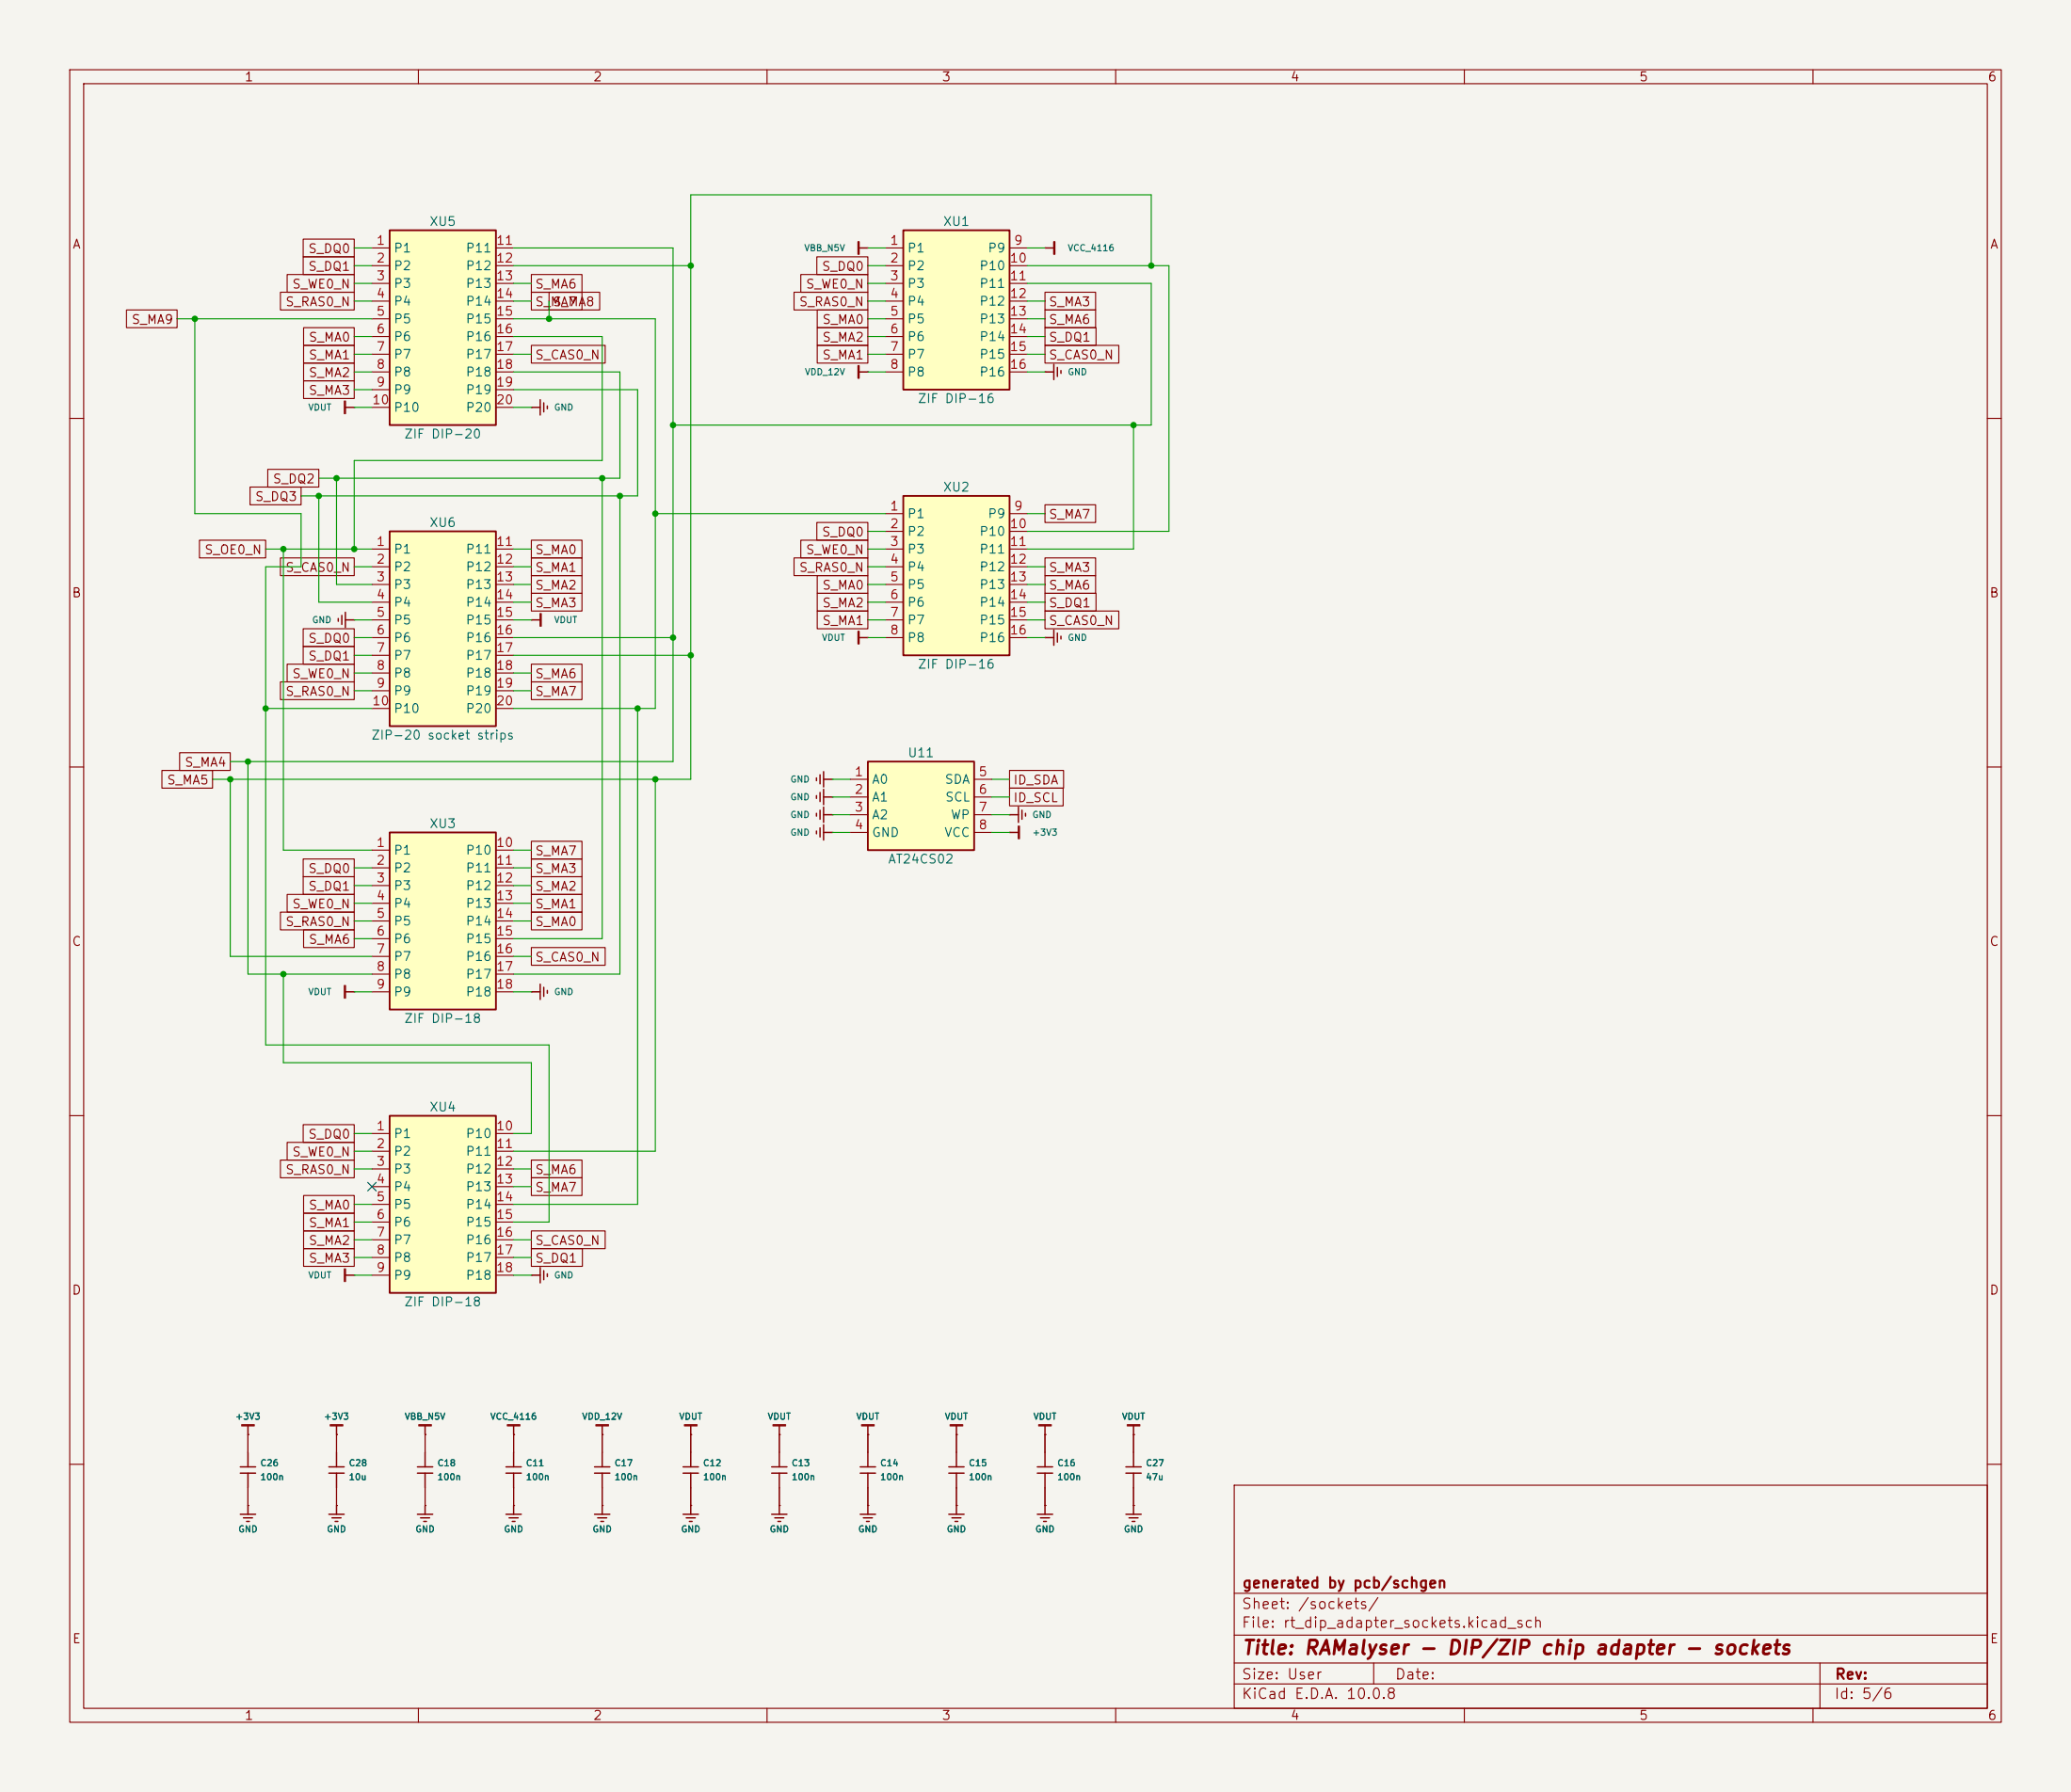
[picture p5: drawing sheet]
<svg xmlns="http://www.w3.org/2000/svg" width="297mm" height="257mm" viewBox="0 0 297 257" stroke-linecap="round" stroke-linejoin="round" font-family="sans-serif">
<path d="M0 0h297v257h-297z" fill="#f5f4ef" stroke="#f5f4ef" stroke-width=".14"/>
<g fill="none" stroke="#840000" stroke-width=".15">
<path d="M10 10h277v237h-277zM12 12h273v233h-273zM60 10v2M110 10v2M160 10v2M210 10v2M260 10v2M10 60h2M285 60h2M10 110h2M119.4 111.8h.1M285 110h2"/>
<path d="M10 160h2M285 160h2M50.8 182.9h.1M10 210h2M177 213h108v32h-108zM285 210h2M177 238.5h108M177 234.5h108M177 228.5h108M197 238.5v3M261 238.5v6.5M60 245v2"/>
<path d="M110 245v2M160 245v2M177 241.5h108M210 245v2M260 245v2"/>
</g>
<path d="M117.1 111.6v.4M117.6 111.1v1.3M118.1 110.7v2.2M118.1 111.8h1.3M49.4 182v1.8M49.5 182v1.8M49.5 182.9h1.3" fill="none" stroke="#840000" stroke-width=".2"/>
<path d="M124.5 109.2h15.2v12.7h-15.2z" fill="#ffffc2"/>
<path d="M124.5 109.2h15.2v12.7h-15.2z" fill="none" stroke="#840000" stroke-width=".25"/>
<path d="M124.5 91.4h.1M119.4 116.8h.1M119.4 119.4h.1M119.4 114.3h.1M121.9 111.8h2.6M121.9 114.3h2.6M121.9 116.8h2.6M121.9 119.4h2.6M139.7 111.8h2.5M139.7 114.3h2.5M139.7 116.8h2.5M139.7 119.4h2.5" fill="none" stroke="#840000" stroke-width=".15"/>
<g fill="none" stroke="#840000" stroke-width=".2">
<path d="M123.1 90.5v1.8M123.2 90.5v1.8M123.2 91.4h1.3M117.1 114.1v.4M117.1 116.6v.4M117.1 119.2v.4M117.6 113.7v1.3M117.6 116.2v1.3M117.6 118.7v1.3M118.1 113.2v2.2M118.1 115.7v2.2M118.1 118.3v2.2"/>
<path d="M118.1 116.8h1.3M118.1 119.4h1.3M118.1 114.3h1.3"/>
</g>
<path d="M129.5 71.1h15.3v22.9h-15.3z" fill="#ffffc2"/>
<path d="M129.5 71.1h15.3v22.9h-15.3z" fill="none" stroke="#840000" stroke-width=".25"/>
<g fill="none" stroke="#840000" stroke-width=".15">
<path d="M127 73.7h2.5M127 76.2h2.5M127 78.7h2.5M144.8 73.7h2.5M144.8 76.2h2.5M144.8 78.7h2.5M127 81.3h2.5M127 83.8h2.5M127 86.4h2.5M127 88.9h2.5M127 91.4h2.5M144.8 81.3h2.5"/>
<path d="M144.8 83.8h2.5M144.8 86.4h2.5M144.8 88.9h2.5M144.8 91.4h2.5M149.9 91.4h.1M144.8 116.8h.1M76.2 182.9h.1M35.6 215.9h.1M35.6 205.7h.1M48.3 215.9h.1M48.3 205.7h.1M48.3 205.7v2.6"/>
<path d="M48.3 213.4v2.5M61 215.9h.1M61 205.7h.1M61 205.7v2.6M61 213.4v2.5M73.7 215.9h.1M73.7 205.7h.1M73.7 205.7v2.6M73.7 213.4v2.5"/>
</g>
<g fill="none" stroke="#840000" stroke-width=".2">
<path d="M149.9 91.4h1.2M151.1 90.3v2.2M151.6 90.8v1.3M152.1 91.2v.4M144.8 116.8h1.2M146 115.7v2.2M146.6 116.2v1.3M147.1 116.6v.4M76.2 182.9h1.3M77.5 181.8v2.2M78 182.2v1.3M78.5 182.7v.4"/>
<path d="M34.5 217.2h2.2M34.7 204.3h1.8M34.7 204.5h1.8M34.9 217.7h1.3M35.4 218.2h.4M35.6 204.5v1.2M35.6 215.9v1.3M47.2 210.4h2.2M47.2 211.3h2.2M47.2 217.2h2.2M47.4 204.3h1.8M47.4 204.5h1.8"/>
<path d="M47.6 217.7h1.3M48.1 218.2h.4M48.3 204.5v1.2M48.3 208.3v2.1M48.3 211.3v2.1M48.3 215.9v1.3M59.9 210.4h2.2M59.9 211.3h2.2M59.9 217.2h2.2M60.1 204.3h1.8M60.1 204.5h1.8M60.3 217.7h1.3"/>
<path d="M60.8 218.2h.4M61 204.5v1.2M61 208.3v2.1M61 211.3v2.1M61 215.9v1.3M72.6 210.4h2.2M72.6 211.3h2.2M72.6 217.2h2.2M72.8 204.3h1.8M72.8 204.5h1.8M73 217.7h1.3M73.5 218.2h.4"/>
<path d="M73.7 204.5v1.2M73.7 208.3v2.1M73.7 211.3v2.1M73.7 215.9v1.3"/>
</g>
<path d="M55.9 160h15.2v25.4h-15.2z" fill="#ffffc2"/>
<path d="M55.9 160h15.2v25.4h-15.2z" fill="none" stroke="#840000" stroke-width=".25"/>
<g fill="none" stroke="#840000" stroke-width=".15">
<path d="M76.2 58.4h.1M53.3 162.6h2.6M53.3 165.1h2.6M53.3 167.6h2.6M53.3 170.2h2.6M53.3 172.7h2.6M53.3 175.3h2.6M53.3 177.8h2.6M71.1 162.6h2.6M71.1 165.1h2.6M71.1 167.6h2.6M71.1 170.2h2.6"/>
<path d="M71.1 172.7h2.6M71.1 175.3h2.6M71.1 177.8h2.6M53.3 180.3h2.6M53.3 182.9h2.6M71.1 180.3h2.6M71.1 182.9h2.6"/>
</g>
<path d="M76.2 58.4h1.3M77.5 57.3v2.2M78 57.8v1.3M78.5 58.2v.4" fill="none" stroke="#840000" stroke-width=".2"/>
<path d="M55.9 33h15.2v28h-15.2z" fill="#ffffc2"/>
<path d="M55.9 33h15.2v28h-15.2z" fill="none" stroke="#840000" stroke-width=".25"/>
<g fill="none" stroke="#840000" stroke-width=".15">
<path d="M53.3 35.6h2.6M53.3 38.1h2.6M71.1 35.6h2.6M71.1 38.1h2.6M124.5 35.6h.1M53.3 40.6h2.6M53.3 43.2h2.6M53.3 45.7h2.6M53.3 48.3h2.6M53.3 50.8h2.6M53.3 53.3h2.6M53.3 55.9h2.6"/>
<path d="M53.3 58.4h2.6M71.1 40.6h2.6M71.1 43.2h2.6M71.1 45.7h2.6M71.1 48.3h2.6M71.1 50.8h2.6M71.1 53.3h2.6M71.1 55.9h2.6M71.1 58.4h2.6M124.5 53.3h.1M149.9 53.3h.1"/>
</g>
<path d="M123.1 34.7v1.8M123.2 34.7v1.8M123.2 35.6h1.3M123.1 52.4v1.8M123.2 52.4v1.8M123.2 53.3h1.3M149.9 53.3h1.2M151.1 52.2v2.2M151.6 52.7v1.3M152.1 53.1v.4" fill="none" stroke="#840000" stroke-width=".2"/>
<path d="M129.5 33h15.3v22.9h-15.3z" fill="#ffffc2"/>
<path d="M129.5 33h15.3v22.9h-15.3z" fill="none" stroke="#840000" stroke-width=".25"/>
<g fill="none" stroke="#840000" stroke-width=".15">
<path d="M127 35.6h2.5M127 38.1h2.5M144.8 35.6h2.5M144.8 38.1h2.5M149.9 35.6h.1M127 40.6h2.5M127 43.2h2.5M127 45.7h2.5M127 48.3h2.5M127 50.8h2.5M127 53.3h2.5M144.8 40.6h2.5"/>
<path d="M144.8 43.2h2.5M144.8 45.7h2.5M144.8 48.3h2.5M144.8 50.8h2.5M144.8 53.3h2.5M50.8 88.9h.1M76.2 88.9h.1M35.6 205.7v2.6M35.6 213.4v2.5M86.4 205.7h.1M86.4 215.9h.1M86.4 205.7v2.6"/>
<path d="M86.4 213.4v2.5M99.1 215.9h.1M99.1 205.7h.1M99.1 205.7v2.6M99.1 213.4v2.5M111.8 215.9h.1M111.8 205.7h.1M111.8 205.7v2.6M111.8 213.4v2.5M124.5 215.9h.1M124.5 205.7h.1M124.5 205.7v2.6"/>
<path d="M124.5 213.4v2.5M137.2 215.9h.1M137.2 205.7h.1M137.2 205.7v2.6M137.2 213.4v2.5M149.9 215.9h.1M149.9 205.7h.1M149.9 205.7v2.6M149.9 213.4v2.5M162.6 215.9h.1M162.6 205.7h.1M162.6 205.7v2.6"/>
<path d="M162.6 213.4v2.5"/>
</g>
<g fill="none" stroke="#840000" stroke-width=".2">
<path d="M149.9 35.6h1.2M151.1 34.7v1.8M151.3 34.7v1.8M48.5 88.7v.4M49 88.3v1.3M49.5 88.9h1.3M49.5 87.8v2.2M76.2 88.9h1.3M77.5 88v1.8M77.6 88v1.8M34.5 210.4h2.2M34.5 211.3h2.2"/>
<path d="M35.6 208.3v2.1M35.6 211.3v2.1M85.3 210.4h2.2M85.3 211.3h2.2M85.3 217.2h2.2M85.5 204.3h1.8M85.5 204.5h1.8M85.7 217.7h1.3M86.2 218.2h.4M86.4 204.5v1.2M86.4 208.3v2.1M86.4 211.3v2.1"/>
<path d="M86.4 215.9v1.3M98 210.4h2.2M98 211.3h2.2M98 217.2h2.2M98.2 204.3h1.8M98.2 204.5h1.8M98.4 217.7h1.3M98.9 218.2h.4M99.1 204.5v1.2M99.1 208.3v2.1M99.1 211.3v2.1M99.1 215.9v1.3"/>
<path d="M110.7 210.4h2.2M110.7 211.3h2.2M110.7 217.2h2.2M110.9 204.3h1.8M110.9 204.5h1.8M111.1 217.7h1.3M111.6 218.2h.4M111.8 204.5v1.2M111.8 208.3v2.1M111.8 211.3v2.1M111.8 215.9v1.3M123.4 210.4h2.2"/>
<path d="M123.4 211.3h2.2M123.4 217.2h2.2M123.6 204.3h1.8M123.6 204.5h1.8M123.8 217.7h1.3M124.3 218.2h.4M124.5 204.5v1.2M124.5 208.3v2.1M124.5 211.3v2.1M124.5 215.9v1.3M136.1 210.4h2.2M136.1 211.3h2.2"/>
<path d="M136.1 217.2h2.2M136.3 204.3h1.8M136.3 204.5h1.8M136.5 217.7h1.3M137 218.2h.4M137.2 204.5v1.2M137.2 208.3v2.1M137.2 211.3v2.1M137.2 215.9v1.3M148.8 210.4h2.2M148.8 211.3h2.2M148.8 217.2h2.2"/>
<path d="M149 204.3h1.8M149 204.5h1.8M149.2 217.7h1.3M149.7 218.2h.4M149.9 204.5v1.2M149.9 208.3v2.1M149.9 211.3v2.1M149.9 215.9v1.3M161.5 210.4h2.2M161.5 211.3h2.2M161.5 217.2h2.2M161.7 204.3h1.8"/>
<path d="M161.7 204.5h1.8M161.9 217.7h1.3M162.4 218.2h.4M162.6 204.5v1.2M162.6 208.3v2.1M162.6 211.3v2.1M162.6 215.9v1.3"/>
</g>
<path d="M55.9 119.4h15.2v25.4h-15.2z" fill="#ffffc2"/>
<path d="M55.9 119.4h15.2v25.4h-15.2z" fill="none" stroke="#840000" stroke-width=".25"/>
<g fill="none" stroke="#840000" stroke-width=".15">
<path d="M53.3 121.9h2.6M53.3 124.5h2.6M53.3 127h2.6M53.3 129.5h2.6M53.3 132.1h2.6M53.3 134.6h2.6M53.3 137.2h2.6M53.3 139.7h2.6M71.1 121.9h2.6M71.1 124.5h2.6M71.1 127h2.6M71.1 129.5h2.6"/>
<path d="M71.1 132.1h2.6M71.1 134.6h2.6M71.1 137.2h2.6M71.1 139.7h2.6M50.8 142.2h.1M53.3 142.2h2.6M71.1 142.2h2.6M76.2 142.2h.1"/>
</g>
<path d="M49.4 141.3v1.8M49.5 142.2h1.3M49.5 141.3v1.8M76.2 142.2h1.3M77.5 141.1v2.2M78 141.6v1.3M78.5 142v.4" fill="none" stroke="#840000" stroke-width=".2"/>
<path d="M55.9 76.2h15.2v27.9h-15.2z" fill="#ffffc2"/>
<path d="M55.9 76.2h15.2v27.9h-15.2z" fill="none" stroke="#840000" stroke-width=".25"/>
<g fill="none" stroke="#840000" stroke-width=".15">
<path d="M41.2 39.4h9.6v2.5h-9.6zM43.5 34.3h7.3v2.5h-7.3zM43.5 36.8h7.3v2.6h-7.3zM76.2 39.4h7.3v2.5h-7.3zM114.8 39.4h9.7v2.5h-9.7zM117.1 36.8h7.4v2.6h-7.4zM18.1 44.5h7.3v2.5h-7.3zM40.2 41.9h10.6v2.6h-10.6zM43.5 49.5h7.3v2.6h-7.3zM43.5 47h7.3v2.5h-7.3zM43.5 52.1h7.3v2.5h-7.3zM43.5 54.6h7.3v2.6h-7.3z"/>
<path d="M50.8 58.4h.1M76.2 49.5h10.6v2.6h-10.6zM76.2 41.9h7.3v2.6h-7.3zM78.7 41.9h7.3v2.6h-7.3zM113.9 41.9h10.6v2.6h-10.6zM117.2 44.5h7.3v2.5h-7.3zM117.2 47h7.3v2.5h-7.3zM117.2 49.5h7.3v2.6h-7.3zM149.9 44.5h7.2v2.5h-7.2zM149.9 49.5h10.5v2.6h-10.5zM149.9 47h7.3v2.5h-7.3zM149.9 41.9h7.2v2.6h-7.2z"/>
<path d="M28.6 77.5h9.5v2.5h-9.5zM35.9 69.9h7.3v2.5h-7.3zM38.4 67.3h7.3v2.6h-7.3zM53.3 78.7h2.6M71.1 78.7h2.6M76.2 77.5h7.3v2.5h-7.3zM114.8 77.5h9.7v2.5h-9.7zM117.1 74.9h7.4v2.6h-7.4zM149.9 72.4h7.2v2.5h-7.2zM40.2 80h10.6v2.6h-10.6zM40.2 97.8h10.6v2.5h-10.6zM41.2 95.3h9.6v2.5h-9.6z"/>
<path d="M43.5 90.2h7.3v2.5h-7.3zM43.5 92.7h7.3v2.6h-7.3zM53.3 81.3h2.6M53.3 83.8h2.6M53.3 86.4h2.6M53.3 88.9h2.6M53.3 91.4h2.6M53.3 94h2.6M53.3 96.5h2.6M53.3 99.1h2.6M71.1 81.3h2.6M71.1 83.8h2.6"/>
<path d="M71.1 86.4h2.6M71.1 88.9h2.6M71.1 91.4h2.6M71.1 94h2.6M71.1 96.5h2.6M71.1 99.1h2.6M76.2 85.1h7.3v2.5h-7.3zM76.2 82.6h7.3v2.5h-7.3zM76.2 80h7.3v2.6h-7.3zM76.2 95.3h7.3v2.5h-7.3zM76.2 97.8h7.3v2.5h-7.3zM113.9 80h10.6v2.6h-10.6z"/>
<path d="M117.2 87.6h7.3v2.6h-7.3zM117.2 82.6h7.3v2.5h-7.3zM117.2 85.1h7.3v2.5h-7.3zM149.9 82.6h7.2v2.5h-7.2zM149.9 85.1h7.3v2.5h-7.3zM149.9 80h7.2v2.6h-7.2zM149.9 87.6h10.5v2.6h-10.5zM23.2 110.5h7.3v2.5h-7.3zM25.8 108h7.2v2.5h-7.2zM53.3 101.6h2.6M71.1 101.6h2.6M144.8 119.4h.1"/>
<path d="M144.8 113h7.7v2.6h-7.7zM144.8 110.5h7.7v2.5h-7.7zM40.2 130.8h10.6v2.6h-10.6zM41.2 128.3h9.6v2.5h-9.6zM43.5 125.7h7.3v2.6h-7.3zM43.5 123.2h7.3v2.5h-7.3zM43.5 133.4h7.3v2.5h-7.3zM76.2 123.2h7.3v2.5h-7.3zM76.2 135.9h10.6v2.5h-10.6zM76.2 130.8h7.3v2.6h-7.3zM76.2 128.3h7.3v2.5h-7.3zM76.2 125.7h7.3v2.6h-7.3z"/>
<path d="M76.2 120.7h7.3v2.5h-7.3zM40.2 166.4h10.6v2.5h-10.6zM41.2 163.8h9.6v2.6h-9.6zM43.5 161.3h7.3v2.5h-7.3zM43.5 174h7.3v2.5h-7.3zM43.5 176.5h7.3v2.6h-7.3zM43.5 179.1h7.3v2.5h-7.3zM43.5 171.5h7.3v2.5h-7.3zM76.2 168.9h7.3v2.6h-7.3zM76.2 179.1h7.3v2.5h-7.3zM76.2 176.5h10.6v2.6h-10.6zM76.2 166.4h7.3v2.5h-7.3z"/>
<path d="M35.6 205.7h.1M35.6 215.9h.1M35.6 205.7v2.6M35.6 213.4v2.5M48.3 205.7h.1M48.3 215.9h.1M48.3 205.7v2.6M48.3 213.4v2.5M61 205.7h.1M61 215.9h.1M61 205.7v2.6M61 213.4v2.5"/>
<path d="M73.7 205.7h.1M73.7 215.9h.1M73.7 205.7v2.6M73.7 213.4v2.5M86.4 215.9h.1M86.4 205.7h.1M86.4 205.7v2.6M86.4 213.4v2.5M99.1 205.7h.1M99.1 215.9h.1M99.1 205.7v2.6M99.1 213.4v2.5"/>
<path d="M111.8 205.7h.1M111.8 215.9h.1M111.8 205.7v2.6M111.8 213.4v2.5M124.5 205.7h.1M124.5 215.9h.1M124.5 205.7v2.6M124.5 213.4v2.5M137.2 205.7h.1M137.2 215.9h.1M137.2 205.7v2.6M137.2 213.4v2.5"/>
<path d="M149.9 205.7h.1M149.9 215.9h.1M149.9 205.7v2.6M149.9 213.4v2.5M162.6 205.7h.1M162.6 215.9h.1M162.6 205.7v2.6M162.6 213.4v2.5"/>
</g>
<path d="M49.4 57.5v1.8M49.5 57.5v1.8M49.5 58.4h1.3M144.8 119.4h1.2M146 118.5v1.8M146.2 118.5v1.8" fill="none" stroke="#840000" stroke-width=".2"/>
<g fill="none" stroke="#009600" stroke-width=".15">
<path d="M50.8 38.1h2.5M50.8 35.6h2.5M73.7 38.1h25.4M73.7 35.6h22.8v73.6h-63.5M124.5 38.1h2.5M124.5 35.6h2.5M147.3 38.1h20.3v38.1h-20.3M147.3 35.6h2.6M165.1 38.1v-10.2h-66v83.9h-68.6M25.4 45.7h27.9M27.9 45.7v28h15.3v7.6h-5.1v68.6h40.6v25.4h-5M50.8 48.3h2.5"/>
<path d="M50.8 40.6h2.5M50.8 50.8h2.5M50.8 53.3h2.5M50.8 43.2h2.5M50.8 55.9h2.5M50.8 58.4h2.5M73.7 48.3h12.7v17.7h-35.6v12.7M73.7 45.7h20.3v55.9h-20.3M73.7 40.6h2.5M73.7 50.8h2.5M73.7 53.3h15.2v15.3h-43.2M73.7 55.9h17.7v15.2h-48.2"/>
<path d="M73.7 43.2h2.5M73.7 58.4h2.5M78.7 43.2v2.5M124.5 48.3h2.5M124.5 45.7h2.5M124.5 40.6h2.5M124.5 50.8h2.5M124.5 53.3h2.5M124.5 43.2h2.5M147.3 48.3h2.6M147.3 45.7h2.6M147.3 40.6h17.8v20.4h-68.6"/>
<path d="M147.3 50.8h2.6M147.3 53.3h2.6M147.3 43.2h2.6M38.1 78.7h15.2M40.6 78.7v43.2h12.7M45.7 71.1v15.3h7.6M48.3 68.6v15.2h5M73.7 78.7h2.5M86.4 68.6v66h-12.7M88.9 71.1v68.6h-15.2M94 73.7h33M124.5 78.7h2.5"/>
<path d="M124.5 76.2h2.5M147.3 73.7h2.6M162.6 61v17.7h-15.3M50.8 96.5h2.5M50.8 88.9h2.5M50.8 91.4h2.5M50.8 94h2.5M50.8 99.1h2.5M50.8 81.3h2.5M73.7 96.5h2.5M73.7 88.9h2.5M73.7 91.4h22.8"/>
<path d="M73.7 94h25.4M73.7 99.1h2.5M73.7 86.4h2.5M73.7 83.8h2.5M73.7 81.3h2.5M124.5 88.9h2.5M124.5 91.4h2.5M124.5 86.4h2.5M124.5 83.8h2.5M124.5 81.3h2.5M147.3 88.9h2.6M147.3 91.4h2.6"/>
<path d="M147.3 86.4h2.6M147.3 83.8h2.6M147.3 81.3h2.6M33 111.8v25.4h20.3M35.6 109.2v30.5h17.7M38.1 101.6h15.2M91.4 101.6v71.1h-17.7M94 111.8v53.3h-20.3M119.4 111.8h2.5M119.4 119.4h2.5M119.4 116.8h2.5M119.4 114.3h2.5"/>
<path d="M142.2 111.8h2.6M142.2 119.4h2.6M142.2 116.8h2.6M142.2 114.3h2.6M40.6 139.7v12.7h35.6v10.2h-2.5M50.8 134.6h2.5M50.8 127h2.5M50.8 132.1h2.5M50.8 129.5h2.5M50.8 124.5h2.5M73.7 137.2h2.5M73.7 121.9h2.5"/>
<path d="M73.7 127h2.5M73.7 132.1h2.5M73.7 129.5h2.5M73.7 124.5h2.5M50.8 142.2h2.5M73.7 142.2h2.5M50.8 177.8h2.5M50.8 172.7h2.5M50.8 162.6h2.5M50.8 165.1h2.5M50.8 167.6h2.5M50.8 175.3h2.5"/>
<path d="M73.7 177.8h2.5M73.7 167.6h2.5M73.7 170.2h2.5M50.8 180.3h2.5M50.8 182.9h2.5M73.7 180.3h2.5M73.7 182.9h2.5"/>
</g>
<path d="M52.7 169.6l1.2 1.2M53.9 169.6l-1.2 1.2" fill="none" stroke="#000084" stroke-width=".15"/>
<g fill="#009600">
<circle cx="40.6" cy="78.7" r=".46"/>
<circle cx="27.9" cy="45.7" r=".46"/>
<circle cx="48.3" cy="68.6" r=".46"/>
<circle cx="45.7" cy="71.1" r=".46"/>
<circle cx="50.8" cy="78.7" r=".46"/>
<circle cx="38.1" cy="101.6" r=".46"/>
<circle cx="96.5" cy="61" r=".46"/>
<circle cx="165.1" cy="38.1" r=".46"/>
<circle cx="162.6" cy="61" r=".46"/>
<circle cx="99.1" cy="38.1" r=".46"/>
<circle cx="78.7" cy="45.7" r=".46"/>
<circle cx="86.4" cy="68.6" r=".46"/>
<circle cx="88.9" cy="71.1" r=".46"/>
<circle cx="91.4" cy="101.6" r=".46"/>
<circle cx="94" cy="73.7" r=".46"/>
<circle cx="94" cy="111.8" r=".46"/>
<circle cx="96.5" cy="91.4" r=".46"/>
<circle cx="99.1" cy="94" r=".46"/>
<circle cx="40.6" cy="139.7" r=".46"/>
<circle cx="35.6" cy="109.2" r=".46"/>
<circle cx="33" cy="111.8" r=".46"/>
</g>
<text font-size="2" fill="#840000" x="178" y="237.8">Title: RAMalyser - DIP/ZIP chip adapter - sockets</text>
<g font-size="1.5" fill="#840000">
<text x="178" y="233.8">File: rt_dip_adapter_sockets.kicad_sch</text>
<text x="178" y="231.1">Sheet: /sockets/</text>
<text x="178" y="228.1">generated by pcb/schgen</text>
<text x="178" y="244">KiCad E.D.A. 10.0.8</text>
<text x="178" y="241.2">Size: User</text>
<text x="200" y="241.2">Date:</text>
<text x="263" y="244">Id: 5/6</text>
<text x="263" y="241.2">Rev:</text>
</g>
<g font-size="1.3" fill="#840000">
<text x="35" y="12">1</text>
<text x="85" y="12">2</text>
<text x="135" y="12">3</text>
<text x="185" y="12">4</text>
<text x="235" y="12">5</text>
<text x="285" y="12">6</text>
<text x="10.3" y="36">A</text>
<text x="285.3" y="36">A</text>
<text x="41.8" y="41.7">S_WE0_N</text>
<text x="44.1" y="36.6">S_DQ0</text>
<text x="44.1" y="39.2">S_DQ1</text>
<text x="76.6" y="41.7">S_MA6</text>
<text x="115.5" y="41.7">S_WE0_N</text>
<text x="117.8" y="39.2">S_DQ0</text>
<text x="18.8" y="46.8">S_MA9</text>
<text x="40.8" y="44.2">S_RAS0_N</text>
<text x="76.6" y="44.2">S_MA7</text>
<text x="79.2" y="44.2">S_MA8</text>
<text x="114.5" y="44.2">S_RAS0_N</text>
<text x="117.8" y="46.8">S_MA0</text>
<text x="150.3" y="46.8">S_MA6</text>
<text x="150.3" y="44.2">S_MA3</text>
<text x="44.2" y="51.9">S_MA1</text>
<text x="44.2" y="49.3">S_MA0</text>
<text x="76.6" y="51.9">S_CAS0_N</text>
<text x="117.8" y="49.3">S_MA2</text>
<text x="117.8" y="51.9">S_MA1</text>
<text x="150.3" y="51.9">S_CAS0_N</text>
<text x="150.3" y="49.3">S_DQ1</text>
<text x="44.2" y="54.4">S_MA2</text>
<text x="44.2" y="56.9">S_MA3</text>
<text x="39" y="69.6">S_DQ2</text>
<text x="36.5" y="72.2">S_DQ3</text>
<text x="117.8" y="77.3">S_DQ0</text>
<text x="150.3" y="74.7">S_MA7</text>
<text x="29.2" y="79.8">S_OE0_N</text>
<text x="40.8" y="82.3">S_CAS0_N</text>
<text x="76.6" y="82.3">S_MA1</text>
<text x="76.6" y="79.8">S_MA0</text>
<text x="114.5" y="82.3">S_RAS0_N</text>
<text x="115.5" y="79.8">S_WE0_N</text>
<text x="150.3" y="82.3">S_MA3</text>
<text x="10.2" y="86">B</text>
<text x="76.6" y="87.4">S_MA3</text>
<text x="76.6" y="84.9">S_MA2</text>
<text x="117.8" y="90">S_MA1</text>
<text x="117.8" y="84.9">S_MA0</text>
<text x="117.8" y="87.4">S_MA2</text>
<text x="150.3" y="84.9">S_MA6</text>
<text x="150.3" y="87.4">S_DQ1</text>
<text x="150.3" y="90">S_CAS0_N</text>
<text x="285.2" y="86">B</text>
<text x="44.1" y="92.5">S_DQ0</text>
<text x="44.1" y="95">S_DQ1</text>
<text x="40.8" y="100.1">S_RAS0_N</text>
<text x="41.8" y="97.6">S_WE0_N</text>
<text x="76.6" y="97.6">S_MA6</text>
<text x="76.6" y="100.1">S_MA7</text>
<text x="23.8" y="112.8">S_MA5</text>
<text x="26.4" y="110.3">S_MA4</text>
<text x="145.2" y="112.8">ID_SDA</text>
<text x="145.2" y="115.4">ID_SCL</text>
<text x="44.1" y="125.5">S_DQ0</text>
<text x="76.6" y="125.5">S_MA3</text>
<text x="76.6" y="123">S_MA7</text>
<text x="41.8" y="130.6">S_WE0_N</text>
<text x="44.1" y="128.1">S_DQ1</text>
<text x="76.6" y="130.6">S_MA1</text>
<text x="76.6" y="128.1">S_MA2</text>
<text x="10.2" y="136">C</text>
<text x="40.8" y="133.1">S_RAS0_N</text>
<text x="44.2" y="135.7">S_MA6</text>
<text x="76.6" y="133.1">S_MA0</text>
<text x="285.2" y="136">C</text>
<text x="76.6" y="138.2">S_CAS0_N</text>
<text x="41.8" y="166.2">S_WE0_N</text>
<text x="44.1" y="163.6">S_DQ0</text>
<text x="40.8" y="168.7">S_RAS0_N</text>
<text x="44.2" y="173.8">S_MA0</text>
<text x="76.6" y="171.2">S_MA7</text>
<text x="76.6" y="168.7">S_MA6</text>
<text x="44.2" y="176.3">S_MA1</text>
<text x="44.2" y="178.9">S_MA2</text>
<text x="76.6" y="178.9">S_CAS0_N</text>
<text x="10.2" y="186">D</text>
<text x="44.2" y="181.4">S_MA3</text>
<text x="76.6" y="181.4">S_DQ1</text>
<text x="285.2" y="186">D</text>
<text x="10.3" y="236">E</text>
<text x="285.3" y="236">E</text>
<text x="35" y="247">1</text>
<text x="85" y="247">2</text>
<text x="135" y="247">3</text>
<text x="185" y="247">4</text>
<text x="235" y="247">5</text>
<text x="285" y="247">6</text>
</g>
<g font-size="1.3" fill="#a90000">
<text x="53.9" y="35.4">1</text>
<text x="71.1" y="35.4">11</text>
<text x="127.5" y="35.4">1</text>
<text x="145.3" y="35.4">9</text>
<text x="53.9" y="38">2</text>
<text x="53.9" y="40.5">3</text>
<text x="71.1" y="38">12</text>
<text x="71.1" y="40.5">13</text>
<text x="127.5" y="38">2</text>
<text x="127.5" y="40.5">3</text>
<text x="144.7" y="38">10</text>
<text x="144.7" y="40.5">11</text>
<text x="53.9" y="43">4</text>
<text x="53.9" y="45.6">5</text>
<text x="71.1" y="43">14</text>
<text x="71.1" y="45.6">15</text>
<text x="127.5" y="43">4</text>
<text x="127.5" y="45.6">5</text>
<text x="144.7" y="43">12</text>
<text x="144.7" y="45.6">13</text>
<text x="53.9" y="48.1">6</text>
<text x="53.9" y="50.7">7</text>
<text x="53.9" y="53.2">8</text>
<text x="71.1" y="48.1">16</text>
<text x="71.1" y="50.7">17</text>
<text x="71.1" y="53.2">18</text>
<text x="127.5" y="48.1">6</text>
<text x="127.5" y="50.7">7</text>
<text x="127.5" y="53.2">8</text>
<text x="144.7" y="48.1">14</text>
<text x="144.7" y="50.7">15</text>
<text x="144.7" y="53.2">16</text>
<text x="53.3" y="58.3">10</text>
<text x="53.9" y="55.7">9</text>
<text x="71.1" y="55.7">19</text>
<text x="71.1" y="58.3">20</text>
<text x="127.5" y="73.5">1</text>
<text x="127.5" y="76.1">2</text>
<text x="144.7" y="76.1">10</text>
<text x="145.3" y="73.5">9</text>
<text x="53.9" y="78.6">1</text>
<text x="53.9" y="81.1">2</text>
<text x="53.9" y="83.7">3</text>
<text x="71.1" y="78.6">11</text>
<text x="71.1" y="81.1">12</text>
<text x="71.1" y="83.7">13</text>
<text x="127.5" y="78.6">3</text>
<text x="127.5" y="81.1">4</text>
<text x="127.5" y="83.7">5</text>
<text x="144.7" y="78.6">11</text>
<text x="144.7" y="81.1">12</text>
<text x="144.7" y="83.7">13</text>
<text x="53.9" y="86.2">4</text>
<text x="53.9" y="88.8">5</text>
<text x="71.1" y="86.2">14</text>
<text x="71.1" y="88.8">15</text>
<text x="127.5" y="86.2">6</text>
<text x="127.5" y="88.8">7</text>
<text x="144.7" y="86.2">14</text>
<text x="144.7" y="88.8">15</text>
<text x="53.9" y="91.3">6</text>
<text x="53.9" y="93.8">7</text>
<text x="71.1" y="91.3">16</text>
<text x="71.1" y="93.8">17</text>
<text x="127.5" y="91.3">8</text>
<text x="144.7" y="91.3">16</text>
<text x="53.3" y="101.5">10</text>
<text x="53.9" y="96.4">8</text>
<text x="53.9" y="98.9">9</text>
<text x="71.1" y="96.4">18</text>
<text x="71.1" y="98.9">19</text>
<text x="71.1" y="101.5">20</text>
<text x="122.5" y="111.6">1</text>
<text x="140.2" y="111.6">5</text>
<text x="122.5" y="114.2">2</text>
<text x="122.5" y="116.7">3</text>
<text x="122.5" y="119.2">4</text>
<text x="140.2" y="114.2">6</text>
<text x="140.2" y="116.7">7</text>
<text x="140.2" y="119.2">8</text>
<text x="53.9" y="121.8">1</text>
<text x="53.9" y="124.3">2</text>
<text x="71.1" y="121.8">10</text>
<text x="71.1" y="124.3">11</text>
<text x="53.9" y="126.9">3</text>
<text x="53.9" y="129.4">4</text>
<text x="53.9" y="131.9">5</text>
<text x="71.1" y="126.9">12</text>
<text x="71.1" y="129.4">13</text>
<text x="71.1" y="131.9">14</text>
<text x="53.9" y="134.5">6</text>
<text x="53.9" y="137">7</text>
<text x="71.1" y="134.5">15</text>
<text x="71.1" y="137">16</text>
<text x="53.9" y="139.6">8</text>
<text x="53.9" y="142.1">9</text>
<text x="71.1" y="139.6">17</text>
<text x="71.1" y="142.1">18</text>
<text x="53.9" y="162.4">1</text>
<text x="53.9" y="165">2</text>
<text x="53.9" y="167.5">3</text>
<text x="71.1" y="162.4">10</text>
<text x="71.1" y="165">11</text>
<text x="71.1" y="167.5">12</text>
<text x="53.9" y="170">4</text>
<text x="53.9" y="172.6">5</text>
<text x="71.1" y="170">13</text>
<text x="71.1" y="172.6">14</text>
<text x="53.9" y="175.1">6</text>
<text x="53.9" y="177.7">7</text>
<text x="71.1" y="175.1">15</text>
<text x="71.1" y="177.7">16</text>
<text x="53.9" y="180.2">8</text>
<text x="53.9" y="182.7">9</text>
<text x="71.1" y="180.2">17</text>
<text x="71.1" y="182.7">18</text>
</g>
<g font-size="1.3" fill="#006464">
<text x="61.5" y="32.7">XU5</text>
<text x="135.2" y="32.7">XU1</text>
<text x="56.4" y="36.5">P1</text>
<text x="56.4" y="39.1">P2</text>
<text x="56.4" y="41.6">P3</text>
<text x="66.7" y="36.5">P11</text>
<text x="66.7" y="39.1">P12</text>
<text x="66.7" y="41.6">P13</text>
<text x="130" y="36.5">P1</text>
<text x="130" y="39.1">P2</text>
<text x="130" y="41.6">P3</text>
<text x="140.4" y="39.1">P10</text>
<text x="140.4" y="41.6">P11</text>
<text x="141.6" y="36.5">P9</text>
<text x="56.4" y="44.1">P4</text>
<text x="56.4" y="46.7">P5</text>
<text x="66.7" y="44.1">P14</text>
<text x="66.7" y="46.7">P15</text>
<text x="130" y="44.1">P4</text>
<text x="130" y="46.7">P5</text>
<text x="140.4" y="44.1">P12</text>
<text x="140.4" y="46.7">P13</text>
<text x="56.4" y="49.2">P6</text>
<text x="56.4" y="51.8">P7</text>
<text x="66.7" y="49.2">P16</text>
<text x="66.7" y="51.8">P17</text>
<text x="130" y="49.2">P6</text>
<text x="130" y="51.8">P7</text>
<text x="140.4" y="49.2">P14</text>
<text x="140.4" y="51.8">P15</text>
<text x="56.4" y="54.3">P8</text>
<text x="56.4" y="56.8">P9</text>
<text x="56.4" y="59.4">P10</text>
<text x="66.7" y="54.3">P18</text>
<text x="66.7" y="56.8">P19</text>
<text x="66.7" y="59.4">P20</text>
<text x="130" y="54.3">P8</text>
<text x="131.5" y="58.1">ZIF DIP-16</text>
<text x="140.4" y="54.3">P16</text>
<text x="57.9" y="63.2">ZIF DIP-20</text>
<text x="135.2" y="70.8">XU2</text>
<text x="61.5" y="75.9">XU6</text>
<text x="130" y="74.6">P1</text>
<text x="130" y="77.2">P2</text>
<text x="140.4" y="77.2">P10</text>
<text x="141.6" y="74.6">P9</text>
<text x="56.4" y="79.7">P1</text>
<text x="56.4" y="82.2">P2</text>
<text x="66.7" y="79.7">P11</text>
<text x="66.7" y="82.2">P12</text>
<text x="130" y="79.7">P3</text>
<text x="130" y="82.2">P4</text>
<text x="140.4" y="79.7">P11</text>
<text x="140.4" y="82.2">P12</text>
<text x="56.4" y="84.8">P3</text>
<text x="56.4" y="87.3">P4</text>
<text x="56.4" y="89.9">P5</text>
<text x="66.7" y="84.8">P13</text>
<text x="66.7" y="87.3">P14</text>
<text x="66.7" y="89.9">P15</text>
<text x="130" y="84.8">P5</text>
<text x="130" y="87.3">P6</text>
<text x="130" y="89.9">P7</text>
<text x="140.4" y="84.8">P13</text>
<text x="140.4" y="87.3">P14</text>
<text x="140.4" y="89.9">P15</text>
<text x="56.4" y="92.4">P6</text>
<text x="56.4" y="94.9">P7</text>
<text x="66.7" y="92.4">P16</text>
<text x="66.7" y="94.9">P17</text>
<text x="130" y="92.4">P8</text>
<text x="140.4" y="92.4">P16</text>
<text x="56.4" y="97.5">P8</text>
<text x="56.4" y="100">P9</text>
<text x="66.7" y="97.5">P18</text>
<text x="66.7" y="100">P19</text>
<text x="131.5" y="96.2">ZIF DIP-16</text>
<text x="53.2" y="106.4">ZIP-20 socket strips</text>
<text x="56.4" y="102.6">P10</text>
<text x="66.7" y="102.6">P20</text>
<text x="124.9" y="112.7">A0</text>
<text x="130.1" y="108.9">U11</text>
<text x="135.4" y="112.7">SDA</text>
<text x="61.5" y="119.1">XU3</text>
<text x="124.9" y="115.3">A1</text>
<text x="124.9" y="117.8">A2</text>
<text x="135.5" y="115.3">SCL</text>
<text x="136.2" y="117.8">WP</text>
<text x="56.4" y="122.9">P1</text>
<text x="56.4" y="125.4">P2</text>
<text x="66.7" y="122.9">P10</text>
<text x="66.7" y="125.4">P11</text>
<text x="124.9" y="120.3">GND</text>
<text x="127.3" y="124.2">AT24CS02</text>
<text x="135.3" y="120.3">VCC</text>
<text x="56.4" y="128">P3</text>
<text x="56.4" y="130.5">P4</text>
<text x="66.7" y="128">P12</text>
<text x="66.7" y="130.5">P13</text>
<text x="56.4" y="133">P5</text>
<text x="56.4" y="135.6">P6</text>
<text x="66.7" y="133">P14</text>
<text x="66.7" y="135.6">P15</text>
<text x="56.4" y="138.1">P7</text>
<text x="56.4" y="140.7">P8</text>
<text x="56.4" y="143.2">P9</text>
<text x="66.7" y="138.1">P16</text>
<text x="66.7" y="140.7">P17</text>
<text x="66.7" y="143.2">P18</text>
<text x="57.9" y="147">ZIF DIP-18</text>
<text x="61.5" y="159.7">XU4</text>
<text x="56.4" y="163.5">P1</text>
<text x="56.4" y="166.1">P2</text>
<text x="66.7" y="163.5">P10</text>
<text x="66.7" y="166.1">P11</text>
<text x="56.4" y="168.6">P3</text>
<text x="56.4" y="171.1">P4</text>
<text x="56.4" y="173.7">P5</text>
<text x="66.7" y="168.6">P12</text>
<text x="66.7" y="171.1">P13</text>
<text x="66.7" y="173.7">P14</text>
<text x="56.4" y="176.2">P6</text>
<text x="56.4" y="178.8">P7</text>
<text x="66.7" y="176.2">P15</text>
<text x="66.7" y="178.8">P16</text>
<text x="56.4" y="181.3">P8</text>
<text x="56.4" y="183.8">P9</text>
<text x="66.7" y="181.3">P17</text>
<text x="66.7" y="183.8">P18</text>
<text x="57.9" y="187.7">ZIF DIP-18</text>
</g>
<g font-size=".9" fill="#006464">
<text x="115.3" y="36.2">VBB_N5V</text>
<text x="153" y="36.2">VCC_4116</text>
<text x="44.1" y="59.1">VDUT</text>
<text x="79.4" y="59.1">GND</text>
<text x="115.3" y="54">VDD_12V</text>
<text x="153" y="54">GND</text>
<text x="44.7" y="89.6">GND</text>
<text x="79.4" y="89.6">VDUT</text>
<text x="117.8" y="92.1">VDUT</text>
<text x="153" y="92.1">GND</text>
<text x="113.3" y="112.4">GND</text>
<text x="113.3" y="117.5">GND</text>
<text x="113.3" y="115">GND</text>
<text x="148" y="117.5">GND</text>
<text x="113.3" y="120.1">GND</text>
<text x="148" y="120.1">+3V3</text>
<text x="44.1" y="142.9">VDUT</text>
<text x="79.4" y="142.9">GND</text>
<text x="44.1" y="183.6">VDUT</text>
<text x="79.4" y="183.6">GND</text>
<text x="33.7" y="203.8">+3V3</text>
<text x="46.4" y="203.8">+3V3</text>
<text x="58" y="203.8">VBB_N5V</text>
<text x="70.2" y="203.8">VCC_4116</text>
<text x="83.4" y="203.8">VDD_12V</text>
<text x="97.3" y="203.8">VDUT</text>
<text x="110" y="203.8">VDUT</text>
<text x="122.7" y="203.8">VDUT</text>
<text x="135.4" y="203.8">VDUT</text>
<text x="148.1" y="203.8">VDUT</text>
<text x="160.8" y="203.8">VDUT</text>
<text x="37.2" y="210.5">C26</text>
<text x="37.2" y="212.5">100n</text>
<text x="49.9" y="210.5">C28</text>
<text x="49.9" y="212.5">10u</text>
<text x="62.6" y="210.5">C18</text>
<text x="62.6" y="212.5">100n</text>
<text x="75.3" y="210.5">C11</text>
<text x="75.3" y="212.5">100n</text>
<text x="88" y="210.5">C17</text>
<text x="88" y="212.5">100n</text>
<text x="100.7" y="210.5">C12</text>
<text x="100.7" y="212.5">100n</text>
<text x="113.4" y="210.5">C13</text>
<text x="113.4" y="212.5">100n</text>
<text x="126.1" y="210.5">C14</text>
<text x="126.1" y="212.5">100n</text>
<text x="138.8" y="210.5">C15</text>
<text x="138.8" y="212.5">100n</text>
<text x="151.5" y="210.5">C16</text>
<text x="151.5" y="212.5">100n</text>
<text x="164.2" y="210.5">C27</text>
<text x="164.2" y="212.5">47u</text>
<text x="34.1" y="220">GND</text>
<text x="46.8" y="220">GND</text>
<text x="59.5" y="220">GND</text>
<text x="72.2" y="220">GND</text>
<text x="84.9" y="220">GND</text>
<text x="97.6" y="220">GND</text>
<text x="110.3" y="220">GND</text>
<text x="123" y="220">GND</text>
<text x="135.7" y="220">GND</text>
<text x="148.4" y="220">GND</text>
<text x="161.1" y="220">GND</text>
</g>
</svg>
